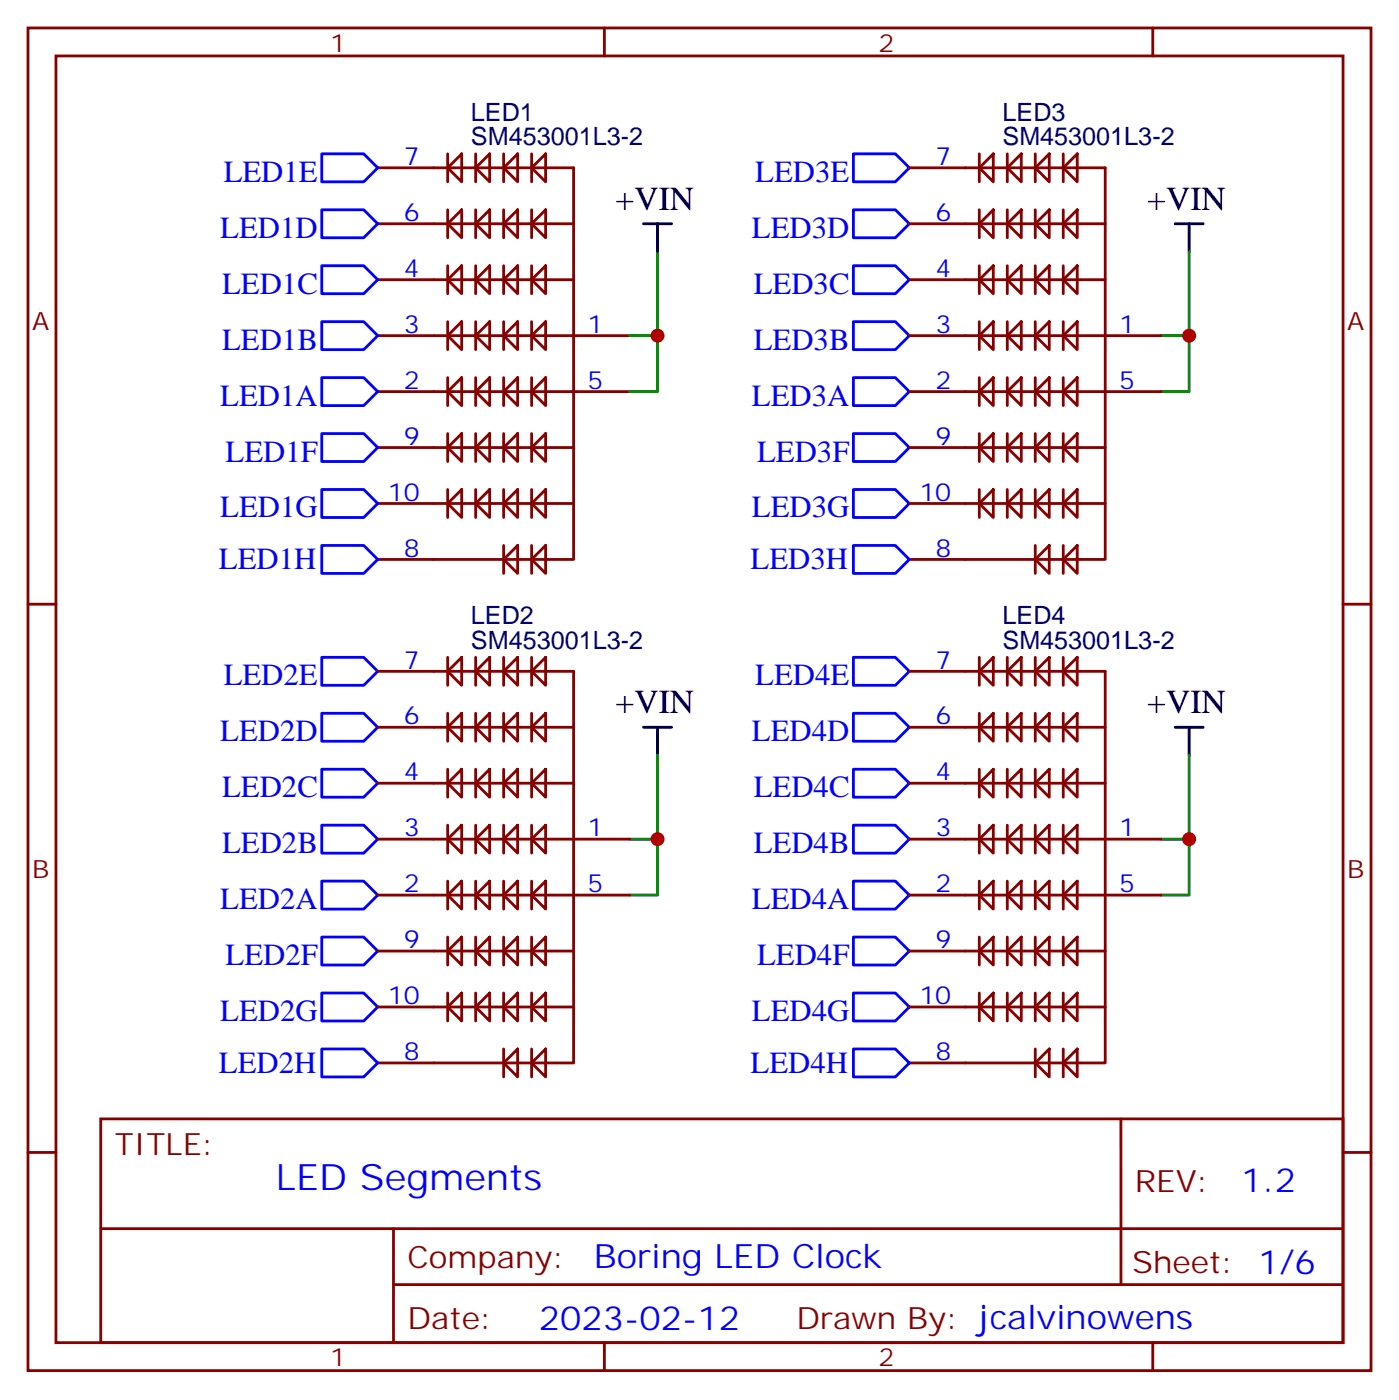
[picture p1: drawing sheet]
<svg xmlns="http://www.w3.org/2000/svg" width="176mm" height="177mm" viewBox="0 0 176 177" stroke-linecap="round" stroke-linejoin="round" font-family="sans-serif">
<g fill="none" stroke="#870000" stroke-width=".35">
<path d="M3.5 3.5h169.4v169.4h-169.4zM7.1 7.1h162.2v162.2h-162.2zM56.4 19.4v3.5M58.2 19.4v3.5l-1.8-1.7zM60 19.4v3.5M63.5 19.4v3.5M65.3 19.4v3.5l-1.8-1.7zM67 19.4v3.5M68.8 19.4v3.5l-1.8-1.7zM76.2 3.5v3.6M123.5 19.4v3.5M125.2 19.4v3.5l-1.7-1.7z"/>
<path d="M127 19.4v3.5M130.5 19.4v3.5M132.3 19.4v3.5l-1.8-1.7zM134.1 19.4v3.5M135.8 19.4v3.5l-1.7-1.7zM145.3 3.5v3.6M47.6 21.2h24.7v49.4h-24.7M47.6 35.3h24.7M47.6 28.2h24.7M56.4 26.5v3.5M56.4 33.5v3.5M58.2 26.5v3.5l-1.8-1.8z"/>
<path d="M58.2 33.5v3.5l-1.8-1.7zM60 21.2l1.7-1.8v3.5zM60 28.2l1.7-1.7v3.5zM60 35.3l1.7-1.8v3.5zM60 26.5v3.5M60 33.5v3.5M63.5 26.5v3.5M63.5 33.5v3.5M65.3 26.5v3.5l-1.8-1.8zM65.3 33.5v3.5l-1.8-1.7zM67 26.5v3.5M67 33.5v3.5"/>
<path d="M68.8 26.5v3.5l-1.8-1.8zM68.8 33.5v3.5l-1.8-1.7zM114.7 21.2h24.6v49.4h-24.6M114.7 35.3h24.6M114.7 28.2h24.6M123.5 26.5v3.5M123.5 33.5v3.5M125.2 26.5v3.5l-1.7-1.8zM125.2 33.5v3.5l-1.7-1.7zM127 21.2l1.8-1.8v3.5zM127 26.5v3.5M127 33.5v3.5"/>
<path d="M128.8 26.5v3.5l-1.8-1.8zM128.8 33.5v3.5l-1.8-1.7zM130.5 26.5v3.5M130.5 33.5v3.5M132.3 26.5v3.5l-1.8-1.8zM132.3 33.5v3.5l-1.8-1.7zM134.1 26.5v3.5M134.1 33.5v3.5M135.8 26.5v3.5l-1.7-1.8zM135.8 33.5v3.5l-1.7-1.7zM47.6 56.4h24.7M47.6 49.4h31.8"/>
<path d="M47.6 42.3h31.8M56.4 40.6v3.5M56.4 47.6v3.6M56.4 54.7v3.5M58.2 40.6v3.5l-1.8-1.8zM58.2 47.6v3.6l-1.8-1.8zM58.2 54.7v3.5l-1.8-1.8zM60 42.3l1.7-1.7v3.5zM60 49.4l1.7-1.8v3.6zM60 40.6v3.5M60 47.6v3.6M60 54.7v3.5"/>
<path d="M61.7 54.7v3.5l-1.7-1.8zM63.5 56.4l1.8-1.7v3.5zM63.5 40.6v3.5M63.5 47.6v3.6M63.5 54.7v3.5M65.3 40.6v3.5l-1.8-1.8zM65.3 47.6v3.6l-1.8-1.8zM67 40.6v3.5M67 47.6v3.6M67 54.7v3.5M68.8 40.6v3.5l-1.8-1.8zM68.8 47.6v3.6l-1.8-1.8z"/>
<path d="M68.8 54.7v3.5l-1.8-1.8zM114.7 56.4h24.6M114.7 49.4h31.7M114.7 42.3h31.7M123.5 40.6v3.5M123.5 47.6v3.6M123.5 54.7v3.5M125.2 40.6v3.5l-1.7-1.8zM125.2 47.6v3.6l-1.7-1.8zM125.2 54.7v3.5l-1.7-1.8zM127 42.3l1.8-1.7v3.5zM127 49.4l1.8-1.8v3.6z"/>
<path d="M127 56.4l1.8-1.7v3.5zM127 40.6v3.5M127 47.6v3.6M127 54.7v3.5M130.5 40.6v3.5M130.5 47.6v3.6M130.5 54.7v3.5M132.3 40.6v3.5l-1.8-1.8zM132.3 47.6v3.6l-1.8-1.8zM132.3 54.7v3.5l-1.8-1.8zM134.1 40.6v3.5M134.1 47.6v3.6"/>
<path d="M134.1 54.7v3.5M135.8 40.6v3.5l-1.7-1.8zM135.8 47.6v3.6l-1.7-1.8zM135.8 54.7v3.5l-1.7-1.8zM3.5 76.2h3.6M47.6 63.5h24.7M56.4 61.7v3.6M58.2 61.7v3.6l-1.8-1.8zM60 63.5l1.7-1.8v3.6zM60 61.7v3.6M63.5 61.7v3.6M63.5 68.8v3.5"/>
<path d="M65.3 61.7v3.6l-1.8-1.8zM65.3 68.8v3.5l-1.8-1.7zM67 61.7v3.6M67 68.8v3.5M68.8 61.7v3.6l-1.8-1.8zM68.8 68.8v3.5l-1.8-1.7zM114.7 63.5h24.6M123.5 61.7v3.6M125.2 61.7v3.6l-1.7-1.8zM127 61.7v3.6M128.8 61.7v3.6l-1.8-1.8zM130.5 61.7v3.6"/>
<path d="M130.5 68.8v3.5M132.3 61.7v3.6l-1.8-1.8zM132.3 68.8v3.5l-1.8-1.7zM134.1 61.7v3.6M134.1 68.8v3.5M135.8 61.7v3.6l-1.7-1.8zM135.8 68.8v3.5l-1.7-1.7zM169.3 76.2h3.6M47.6 84.7h24.7v49.4h-24.7M47.6 98.8h24.7M47.6 91.7h24.7M56.4 82.9v3.5"/>
<path d="M56.4 90v3.5M56.4 97v3.5M58.2 82.9v3.5l-1.8-1.7zM58.2 90v3.5l-1.8-1.8zM58.2 97v3.5l-1.8-1.7zM60 84.7l1.7-1.8v3.5zM60 82.9v3.5M60 90v3.5M60 97v3.5M61.7 90v3.5l-1.7-1.8zM61.7 97v3.5l-1.7-1.7zM63.5 91.7l1.8-1.7v3.5z"/>
<path d="M63.5 82.9v3.5M63.5 90v3.5M63.5 97v3.5M65.3 82.9v3.5l-1.8-1.7zM65.3 97v3.5l-1.8-1.7zM67 82.9v3.5M67 90v3.5M67 97v3.5M68.8 82.9v3.5l-1.8-1.7zM68.8 90v3.5l-1.8-1.8zM68.8 97v3.5l-1.8-1.7zM114.7 84.7h24.6v49.4h-24.6"/>
<path d="M114.7 98.8h24.6M114.7 91.7h24.6M123.5 82.9v3.5M123.5 90v3.5M123.5 97v3.5M125.2 82.9v3.5l-1.7-1.7zM125.2 90v3.5l-1.7-1.8zM125.2 97v3.5l-1.7-1.7zM127 84.7l1.8-1.8v3.5zM127 91.7l1.8-1.7v3.5zM127 82.9v3.5M127 90v3.5"/>
<path d="M127 97v3.5M128.8 97v3.5l-1.8-1.7zM130.5 82.9v3.5M130.5 90v3.5M130.5 97v3.5M132.3 82.9v3.5l-1.8-1.7zM132.3 90v3.5l-1.8-1.8zM132.3 97v3.5l-1.8-1.7zM134.1 82.9v3.5M134.1 90v3.5M134.1 97v3.5M135.8 82.9v3.5l-1.7-1.7z"/>
<path d="M135.8 90v3.5l-1.7-1.8zM135.8 97v3.5l-1.7-1.7zM47.6 119.9h24.7M47.6 112.9h31.8M47.6 105.8h31.8M56.4 104.1v3.5M56.4 111.1v3.6M56.4 118.2v3.5M58.2 104.1v3.5l-1.8-1.8zM58.2 111.1v3.6l-1.8-1.8zM58.2 118.2v3.5l-1.8-1.8zM60 112.9l1.7-1.8v3.6z"/>
<path d="M60 119.9l1.7-1.7v3.5zM60 104.1v3.5M60 111.1v3.6M60 118.2v3.5M61.7 104.1v3.5l-1.7-1.8zM63.5 104.1v3.5M63.5 111.1v3.6M63.5 118.2v3.5M65.3 104.1v3.5l-1.8-1.8zM65.3 111.1v3.6l-1.8-1.8zM65.3 118.2v3.5l-1.8-1.8zM67 104.1v3.5"/>
<path d="M67 111.1v3.6M67 118.2v3.5M68.8 104.1v3.5l-1.8-1.8zM68.8 111.1v3.6l-1.8-1.8zM68.8 118.2v3.5l-1.8-1.8zM114.7 119.9h24.6M114.7 112.9h31.7M114.7 105.8h31.7M123.5 104.1v3.5M123.5 111.1v3.6M123.5 118.2v3.5M125.2 104.1v3.5l-1.7-1.8z"/>
<path d="M125.2 111.1v3.6l-1.7-1.8zM125.2 118.2v3.5l-1.7-1.8zM127 112.9l1.8-1.8v3.6zM127 119.9l1.8-1.7v3.5zM127 104.1v3.5M127 111.1v3.6M127 118.2v3.5M128.8 104.1v3.5l-1.8-1.8zM130.5 104.1v3.5M130.5 111.1v3.6M130.5 118.2v3.5M132.3 104.1v3.5l-1.8-1.8z"/>
<path d="M132.3 111.1v3.6l-1.8-1.8zM132.3 118.2v3.5l-1.8-1.8zM134.1 104.1v3.5M134.1 111.1v3.6M134.1 118.2v3.5M135.8 104.1v3.5l-1.7-1.8zM135.8 111.1v3.6l-1.7-1.8zM135.8 118.2v3.5l-1.7-1.8zM47.6 127h24.7M56.4 125.2v3.6M58.2 125.2v3.6l-1.8-1.8zM60 125.2v3.6"/>
<path d="M61.7 125.2v3.6l-1.7-1.8zM63.5 125.2v3.6M63.5 132.3v3.5M65.3 125.2v3.6l-1.8-1.8zM65.3 132.3v3.5l-1.8-1.7zM67 125.2v3.6M67 132.3v3.5M68.8 125.2v3.6l-1.8-1.8zM68.8 132.3v3.5l-1.8-1.7zM114.7 127h24.6M123.5 125.2v3.6M125.2 125.2v3.6l-1.7-1.8z"/>
<path d="M127 125.2v3.6M128.8 125.2v3.6l-1.8-1.8zM130.5 125.2v3.6M130.5 132.3v3.5M132.3 125.2v3.6l-1.8-1.8zM132.3 132.3v3.5l-1.8-1.7zM134.1 125.2v3.6M134.1 132.3v3.5M135.8 125.2v3.6l-1.7-1.8zM135.8 132.3v3.5l-1.7-1.7zM3.5 145.3h3.6M12.7 141.1h156.6v28.2h-156.6z"/>
<path d="M12.7 155h156.5M49.6 155v14.1M141.3 141.1v20.9M169.3 145.3h3.6M49.6 162h119.6M76.2 169.3v3.6M145.3 169.3v3.6"/>
</g>
<path d="M82.9 31.8v17.6h-3.5M149.9 31.8v17.6h-3.5M79.4 42.3h3.5M146.4 42.3h3.5M82.9 95.2v17.7h-3.5M149.9 95.2v17.7h-3.5M79.4 105.8h3.5M146.4 105.8h3.5" fill="none" stroke="#008700" stroke-width=".35"/>
<g fill="none" stroke="#00f" stroke-width=".35">
<path d="M40.6 19.4h5.3l1.7 1.8-1.7 1.7h-5.3zM107.6 19.4h5.3l1.8 1.8-1.8 1.7h-5.3zM40.6 33.5h5.3l1.7 1.8-1.7 1.7h-5.3zM40.6 26.5h5.3l1.7 1.7-1.7 1.8h-5.3zM107.6 26.5h5.3l1.8 1.7-1.8 1.8h-5.3zM107.6 33.5h5.3l1.8 1.8-1.8 1.7h-5.3zM40.6 47.6h5.3l1.7 1.8-1.7 1.8h-5.3zM40.6 40.6h5.3l1.7 1.7-1.7 1.8h-5.3zM40.6 54.7h5.3l1.7 1.7-1.7 1.8h-5.3zM107.6 54.7h5.3l1.8 1.7-1.8 1.8h-5.3zM107.6 40.6h5.3l1.8 1.7-1.8 1.8h-5.3zM107.6 47.6h5.3l1.8 1.8-1.8 1.8h-5.3z"/>
<path d="M40.6 61.7h5.3l1.7 1.8-1.7 1.8h-5.3zM40.6 68.8h5.3l1.7 1.8-1.7 1.7h-5.3zM107.6 61.7h5.3l1.8 1.8-1.8 1.8h-5.3zM107.6 68.8h5.3l1.8 1.8-1.8 1.7h-5.3zM40.6 82.9h5.3l1.7 1.8-1.7 1.7h-5.3zM40.6 90h5.3l1.7 1.7-1.7 1.8h-5.3zM40.6 97h5.3l1.7 1.8-1.7 1.7h-5.3zM107.6 82.9h5.3l1.8 1.8-1.8 1.7h-5.3zM107.6 90h5.3l1.8 1.7-1.8 1.8h-5.3zM107.6 97h5.3l1.8 1.8-1.8 1.7h-5.3zM40.6 118.2h5.3l1.7 1.7-1.7 1.8h-5.3zM40.6 104.1h5.3l1.7 1.7-1.7 1.8h-5.3z"/>
<path d="M40.6 111.1h5.3l1.7 1.8-1.7 1.8h-5.3zM107.6 118.2h5.3l1.8 1.7-1.8 1.8h-5.3zM107.6 104.1h5.3l1.8 1.7-1.8 1.8h-5.3zM107.6 111.1h5.3l1.8 1.8-1.8 1.8h-5.3zM40.6 125.2h5.3l1.7 1.8-1.7 1.8h-5.3zM40.6 132.3h5.3l1.7 1.8-1.7 1.7h-5.3zM107.6 125.2h5.3l1.8 1.8-1.8 1.8h-5.3zM107.6 132.3h5.3l1.8 1.8-1.8 1.7h-5.3z"/>
</g>
<path d="M81.1 28.2h3.6M82.9 28.2v3.6M148.2 28.2h3.5M149.9 28.2v3.6M81.1 91.7h3.6M82.9 91.7v3.5M148.2 91.7h3.5M149.9 91.7v3.5" fill="none" stroke="#000" stroke-width=".35"/>
<g fill="#c00">
<circle cx="82.9" cy="42.3" r=".88"/>
<circle cx="82.9" cy="105.8" r=".88"/>
<circle cx="149.9" cy="42.3" r=".88"/>
<circle cx="149.9" cy="105.8" r=".88"/>
</g>
<text font-size="4.6" fill="#00f" x="34.8" y="150.1">LED Segments</text>
<g font-size="4.2">
<text x="77.6" y="26.5">+VIN</text>
<text x="144.6" y="26.5">+VIN</text>
<text x="77.6" y="90">+VIN</text>
<text x="144.6" y="90">+VIN</text>
</g>
<g font-size="4.2" fill="#00f">
<text x="156.5" y="150.4">1.2</text>
<text x="74.9" y="159.9">Boring LED Clock</text>
<text x="68" y="167.7">2023-02-12</text>
</g>
<g font-size="3.9" fill="#00f">
<text x="28.2" y="22.9">LED1E</text>
<text x="95.2" y="22.9">LED3E</text>
<text x="27.8" y="30">LED1D</text>
<text x="94.8" y="30">LED3D</text>
<text x="28" y="37">LED1C</text>
<text x="95" y="37">LED3C</text>
<text x="28" y="44.1">LED1B</text>
<text x="95" y="44.1">LED3B</text>
<text x="27.8" y="51.2">LED1A</text>
<text x="94.8" y="51.2">LED3A</text>
<text x="28.4" y="58.2">LED1F</text>
<text x="95.5" y="58.2">LED3F</text>
<text x="27.8" y="65.3">LED1G</text>
<text x="94.8" y="65.3">LED3G</text>
<text x="27.6" y="71.8">LED1H</text>
<text x="94.6" y="71.8">LED3H</text>
<text x="28.2" y="86.4">LED2E</text>
<text x="95.2" y="86.4">LED4E</text>
<text x="27.8" y="93.5">LED2D</text>
<text x="94.8" y="93.5">LED4D</text>
<text x="28" y="100.5">LED2C</text>
<text x="95" y="100.5">LED4C</text>
<text x="28" y="107.6">LED2B</text>
<text x="95" y="107.6">LED4B</text>
<text x="27.8" y="114.7">LED2A</text>
<text x="94.8" y="114.7">LED4A</text>
<text x="28.4" y="121.7">LED2F</text>
<text x="95.5" y="121.7">LED4F</text>
<text x="27.8" y="128.8">LED2G</text>
<text x="94.8" y="128.8">LED4G</text>
<text x="27.6" y="135.3">LED2H</text>
<text x="94.6" y="135.3">LED4H</text>
</g>
<g font-size="3.9" fill="#800">
<text x="14.5" y="145.7">TITLE:</text>
<text x="143.1" y="150.4">REV:</text>
<text x="51.4" y="159.9">Company:</text>
<text x="142.7" y="160.5">Sheet: 1/6</text>
<text x="51.4" y="167.6">Date:</text>
<text x="100.4" y="167.7">Drawn By: jcalvinowens</text>
</g>
<g font-size="3.2" fill="#800">
<text x="41.6" y="6.5">1</text>
<text x="110.8" y="6.5">2</text>
<text x="4.1" y="41.6">A</text>
<text x="169.9" y="41.6">A</text>
<text x="4.1" y="110.8">B</text>
<text x="169.9" y="110.8">B</text>
<text x="41.6" y="172.3">1</text>
<text x="110.8" y="172.3">2</text>
</g>
<g font-size="3.2" fill="#000080">
<text x="59.4" y="15.2">LED1</text>
<text x="126.4" y="15.2">LED3</text>
<text x="59.4" y="18.3">SM453001L3-2</text>
<text x="126.4" y="18.3">SM453001L3-2</text>
<text x="59.4" y="81.8">SM453001L3-2</text>
<text x="59.4" y="78.7">LED2</text>
<text x="126.4" y="81.8">SM453001L3-2</text>
<text x="126.4" y="78.7">LED4</text>
</g>
<g font-size="3.2" fill="#00f">
<text x="50.9" y="20.8">7</text>
<text x="117.9" y="20.8">7</text>
<text x="50.9" y="27.9">6</text>
<text x="117.9" y="27.9">6</text>
<text x="50.9" y="34.9">4</text>
<text x="117.9" y="34.9">4</text>
<text x="50.9" y="42">3</text>
<text x="74.1" y="42">1</text>
<text x="117.9" y="42">3</text>
<text x="141.1" y="42">1</text>
<text x="50.9" y="49">2</text>
<text x="74.1" y="49">5</text>
<text x="117.9" y="49">2</text>
<text x="141.1" y="49">5</text>
<text x="50.9" y="56.1">9</text>
<text x="117.9" y="56.1">9</text>
<text x="48.9" y="63.1">10</text>
<text x="115.9" y="63.1">10</text>
<text x="50.9" y="70.2">8</text>
<text x="117.9" y="70.2">8</text>
<text x="50.9" y="84.3">7</text>
<text x="117.9" y="84.3">7</text>
<text x="50.9" y="91.4">6</text>
<text x="117.9" y="91.4">6</text>
<text x="50.9" y="98.4">4</text>
<text x="117.9" y="98.4">4</text>
<text x="50.9" y="105.5">3</text>
<text x="74.1" y="105.5">1</text>
<text x="117.9" y="105.5">3</text>
<text x="141.1" y="105.5">1</text>
<text x="50.9" y="112.5">2</text>
<text x="74.1" y="112.5">5</text>
<text x="117.9" y="112.5">2</text>
<text x="141.1" y="112.5">5</text>
<text x="50.9" y="119.6">9</text>
<text x="117.9" y="119.6">9</text>
<text x="48.9" y="126.6">10</text>
<text x="115.9" y="126.6">10</text>
<text x="50.9" y="133.7">8</text>
<text x="117.9" y="133.7">8</text>
</g>
</svg>
